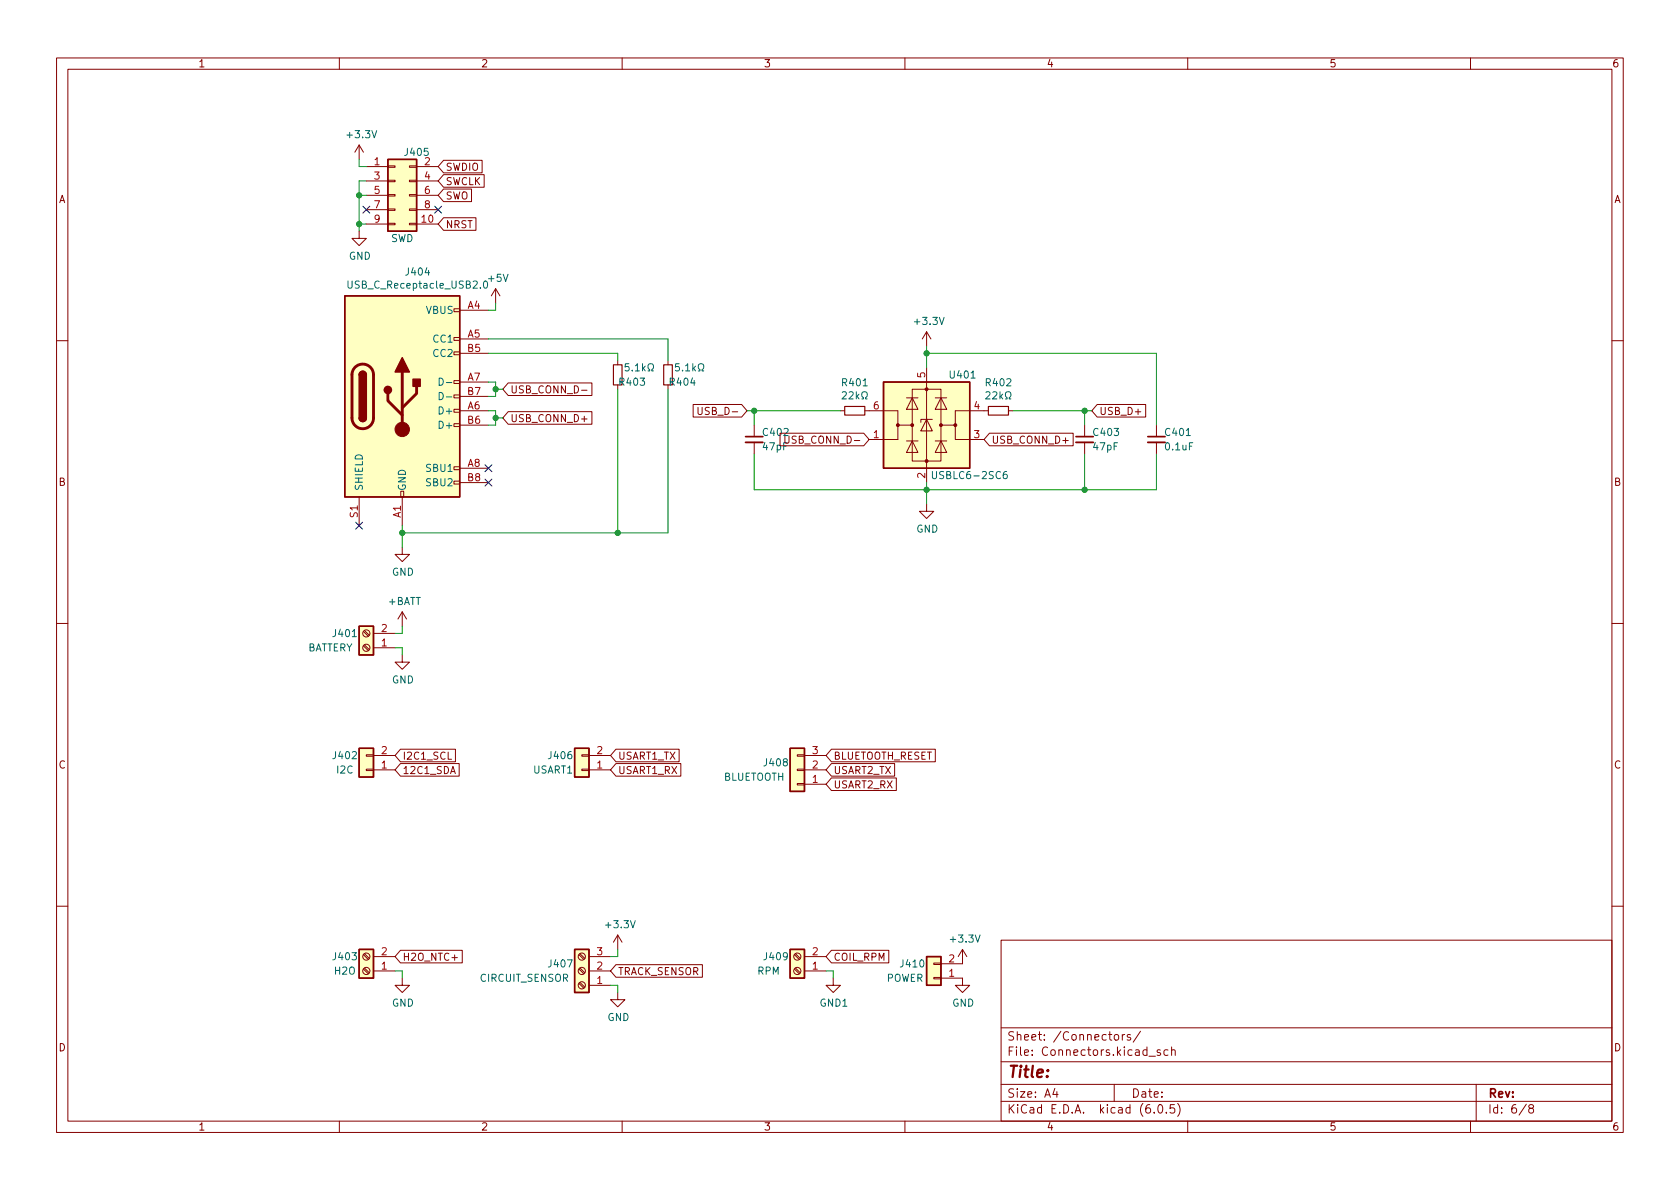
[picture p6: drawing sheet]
<svg xmlns="http://www.w3.org/2000/svg" width="297mm" height="210mm" viewBox="0 0 297 210" stroke-linecap="round" stroke-linejoin="round" font-family="sans-serif">
<g fill="none" stroke="#840000" stroke-width=".18">
<path d="M10 10.2h277v190.1h-277zM12 12.2h273v186.1h-273zM60 10.2v2M110 10.2v2M160 10.2v2M210 10.2v2M260 10.2v2M63.5 25.6l-.8 1.3M63.5 25.6v2.6M63.5 25.6l.8 1.3M64.8 29.5h3.8M64.8 39.6h3.8"/>
<path d="M64.8 32h3.8M64.8 34.5h3.8M64.8 37.1h3.8M68.6 39.5h1.2v.2h-1.2zM68.6 37h1.2v.2h-1.2zM68.6 34.4h1.2v.3h-1.2zM68.6 31.9h1.2v.2h-1.2zM68.6 29.3h1.2v.3h-1.2zM72.4 39.5h1.3v.2h-1.3zM72.4 37h1.3v.2h-1.3zM72.4 34.4h1.3v.3h-1.3zM72.4 31.9h1.3v.2h-1.3z"/>
<path d="M72.4 29.3h1.3v.3h-1.3zM73.7 29.5h3.8M73.7 39.6h3.8M73.7 32h3.8M73.7 34.5h3.8M73.7 37.1h3.8M78.4 30.9h7.2v2.2h-7.2l-.9-1.1zM78.4 33.4h5v2.2h-5l-.9-1.1zM78.4 28.3h6.8v2.3h-6.8l-.9-1.1zM78.4 38.5h5.8v2.2h-5.8l-.9-1.1zM63.5 40.9v1.3h1.3l-1.3 1.2-1.3-1.2h1.3M80.3 59.7h1v.5h-1z"/>
<path d="M80.3 54.6h1v.5h-1zM81.3 54.9h5.1M81.3 59.9h5.1M87.6 51l-.7 1.3M87.6 51v2.6M87.6 51l.8 1.3M163.8 58.7v2.5M163.8 58.7l-.7 1.2M163.8 58.7l.8 1.2M10 60.2h2M80.3 74.9h1v.5h-1zM80.3 72.4h1v.5h-1z"/>
<path d="M80.3 69.8h1v.6h-1zM80.3 67.3h1v.5h-1zM80.3 62.2h1v.5h-1zM81.3 72.6h5.1M81.3 67.6h5.1M81.3 62.5h5.1M81.3 75.2h5.1M81.3 70.1h5.1M89.9 67.7h14.8v2.2h-14.8l-1-1.1zM89.9 72.8h14.8v2.2h-14.8l-1-1.1zM102.8 69h1M109.2 63.7v.8"/>
<path d="M118.1 63.7v.8M122.6 71.5h8.5l1 1.1-1 1.1h-8.5zM123.4 72v1.1l.3 .2 .3-.1 .1-.1v-1.1M133.3 75.2v2M133.3 78.2v2.1M137.9 76.6h14.8l1 1.1-1 1.1h-14.8zM138.8 77.1v1l.2 .3h.3l.2-.3v-1M148.6 72.6h.8M152.9 72.6h5.8v2.6h2.6M158.7 75.2v2.5h-5M160.3 78h2M160.3 70.4h2"/>
<path d="M161.3 68.8h5.1v12.7h-5.1zM161.3 78l1 2h-2zM161.3 70.4l1 2h-2zM163.8 74.2l1 2h-2zM163.8 65v20.3M164.8 74.2h-2v.5M165.4 78h2M165.4 70.4h2M166.4 78l1 2h-2zM166.4 70.4l1 2h-2zM168.9 75.2v2.5h5.1M174.8 72.6h-5.9v2.6h-2.5"/>
<path d="M174.9 76.6h14.8v2.2h-14.8l-.9-1.1zM178.3 72.6h.8M191.8 75.2v2M191.8 78.2v2.1M194 71.5h8.6v2.2h-8.6l-1-1.1zM204.5 75.2v2M204.5 78.2v2.1M285 60.2h2M63.5 87.9v5.1M70.9 86.9h.5v1h-.5zM71.1 96.8v1.2h1.3l-1.3 1.3-1.3-1.3h1.3M71.1 87.9v5.1"/>
<path d="M80.3 85.1h1v.5h-1zM80.3 82.5h1v.6h-1zM81.3 82.8h5.1M81.3 85.3h5.1M163.8 89.1v1.3h1.3l-1.3 1.3-1.2-1.3h1.2M10 110.2h2M64.3 111.7l.8 .8M64.3 114.2l.8 .9M64.4 111.5l.9 .8M64.4 114l.9 .9M66 114.5h3.8M66 112h3.8"/>
<path d="M71.1 115.8v1.3h1.3l-1.3 1.3-1.3-1.3h1.3M71.1 108.2l-.7 1.3M71.1 108.2v2.5M71.1 108.2l.8 1.3M285 110.2h2M64.8 133.5h1.2v.2h-1.2zM64.8 136h1.2v.3h-1.2zM66 136.1h3.8M66 133.6h3.8M70.8 132.5h9.7v2.2h-9.7l-1-1.1zM70.8 135h10.4v2.2h-10.4l-1-1.1zM102.9 133.5h1.2v.2h-1.2z"/>
<path d="M102.9 136h1.2v.3h-1.2zM104.1 136.1h3.8M104.1 133.6h3.8M108.9 135h11.5v2.2h-11.5l-1-1.1zM108.9 132.5h11.2v2.2h-11.2l-1-1.1zM141 133.5h1.2v.2h-1.2zM141 136h1.2v.3h-1.2zM141 138.6h1.2v.2h-1.2zM142.2 136.1h3.8M142.2 133.6h3.8M142.2 138.7h3.8M147 132.5h18.4v2.2h-18.4l-1-1.1z"/>
<path d="M147 135h11.2v2.2h-11.2l-1-1.1zM147 137.6h11.5v2.2h-11.5l-1-1.1zM10 160.2h2M64.3 168.8l.8 .9M64.3 171.4l.8 .8M64.4 168.7l.9 .8M64.4 171.2l.9 .8M66 171.7h3.8M66 169.2h3.8M70.8 168h10.9v2.3h-10.9l-1-1.1zM71.1 173v1.2h1.3l-1.3 1.3-1.3-1.3h1.3M102.4 168.8l.8 .9"/>
<path d="M102.4 171.4l.8 .8M102.4 173.9l.8 .8M102.5 168.7l.9 .8M102.5 171.2l.9 .8M102.5 173.7l.9 .9M104.1 174.2h3.8M104.1 171.7h3.8M104.1 169.2h3.8M108.9 170.6h15.3v2.2h-15.3l-1-1.1zM109.2 175.5v1.3h1.3l-1.3 1.2-1.3-1.2h1.3M109.2 165.3v2.6M109.2 165.3l-.7 1.3"/>
<path d="M109.2 165.3l.8 1.3M140.5 168.8l.8 .9M140.5 171.4l.8 .8M140.6 168.7l.9 .8M140.6 171.2l.9 .8M142.2 171.7h3.8M142.2 169.2h3.8M147 168h10.1v2.3h-10.1l-1-1.1zM147.3 173v1.2h1.3l-1.3 1.3-1.3-1.3h1.3M165.1 170.3h1.3v.3h-1.3zM165.1 172.8h1.3v.3h-1.3zM166.4 173h3.8v1.2h1.2l-1.2 1.3-1.3-1.3h1.3"/>
<path d="M170.2 167.9v2.5h-3.8M170.2 167.9l-.8 1.3M170.2 167.9l.7 1.3M177 166.3h108v32h-108zM285 160.2h2M60 198.3v2M110 198.3v2M160 198.3v2M177 194.8h108M177 191.8h108M177 187.8h108M177 181.8h108"/>
<path d="M186.5 192.5l-.4 1h1M186.9 193v1M197 191.8v3M197.1 183.1l.2-.2 .4 .2 .1 .5-.2 .3h-.3l-.2-.1zM198.4 182.9v1M198.9 182.9l-.3 .1-.2 .2M199.9 183l-.4-.1-.2 .2 .1 .3 .5 .1v.4h-.6M201.6 182.4l-1.2 1.9M203.1 186.8h1.2M204.1 196.7v.1M204.9 195.4l.2-.1a.81 .81 0 0 1 .6 .7 .81 .81 0 0 1-.3 .8h-.2a.81 .81 0 0 1-.6-.6 .81 .81 0 0 1 .3-.8zM205.1 185.7l-.3-.1-.2 .2v.3l.5 .1v.4h-.5"/>
<path d="M206.2 196.7v.1M206.5 185.7l-.4-.1-.3 .3v.4l.1 .3h.6M207.1 185.8l.3-.2 .3 .1 .1 .9M207.1 185.1v1.5M207.6 195.3h-.7v.7l.2-.1 .5 .1 .1 .2-.1 .5-.2 .1-.5-.1M208.2 195.1a1.72 1.72 0 0 1 0 2.3M210 198.3v2M260 198.3v2M261 191.8v6.5M269.9 195.3l-1.3 1.9M270.6 196l-.3-.3 .1-.2 .2-.2 .4 .1 .2 .2-.1 .2-.7 .2-.1 .3v.2l.3 .3h.4l.2-.3-.1-.4-.2-.1"/>
<circle cx="64.8" cy="112" r=".63"/>
<circle cx="64.8" cy="114.5" r=".63"/>
<circle cx="64.8" cy="169.2" r=".63"/>
<circle cx="64.8" cy="171.7" r=".63"/>
<circle cx="102.9" cy="169.2" r=".63"/>
<circle cx="102.9" cy="174.2" r=".63"/>
<circle cx="102.9" cy="171.7" r=".63"/>
<circle cx="141" cy="171.7" r=".63"/>
<circle cx="141" cy="169.2" r=".63"/>
</g>
<path d="M108.5 64.5h1.5v3.6h-1.5zM117.3 64.5h1.6v3.6h-1.6zM149.4 71.9h3.5v1.5h-3.5zM174.8 71.9h3.5v1.5h-3.5z" fill="none" stroke="#840000" stroke-width=".2"/>
<g fill="none" stroke="#006464" stroke-width=".18">
<path d="M61.5 49.7v1l.3 .3h.2l.3-.3v-1M85.6 49.8l.2-.1a.68 .68 0 0 1 .4 .6 .68 .68 0 0 1-.4 .7l-.2-.2-.1-.3zM77.6 66.9a.64 .64 0 0 1 .8 .6 .64 .64 0 0 1-.8 .6zM77.6 69.4a.64 .64 0 0 1 .8 .6 .64 .64 0 0 1-.8 .7zM78.9 67.6h1M78.9 70.2h1M111.2 64.3h-.6l-.1 .6 .2-.1 .4 .1 .1 .1v.5l-.2 .1-.5-.1M111.8 65.5v.1M112.3 64.7l.4-.4v1.3M112.3 65.6h.8M113.6 64.3v1.3M113.7 65.1l.4 .5"/>
<path d="M114.1 64.7l-.5 .5M114.6 65.6h.3v-.2a.54 .54 0 0 1-.3-.8 .54 .54 0 0 1 .8-.2 .58 .58 0 0 1-.2 1v.2h.3M120.1 64.3h-.6l-.1 .6 .2-.1 .4 .1 .1 .1v.5l-.2 .1-.5-.1M120.7 65.5v.1M121.2 64.7l.4-.4v1.3M121.2 65.6h.8M122.5 64.3v1.3M122.6 65.1l.4 .5M123 64.7l-.5 .5M123.5 65.6h.3v-.2a.54 .54 0 0 1-.3-.8 .54 .54 0 0 1 .7-.2 .58 .58 0 0 1-.1 1v.2h.3M148.9 69.4l.5-.1 .2 .3-.7 .9h.7M150.1 69.4l.5-.1 .3 .3-.8 .9h.8"/>
<path d="M151.4 69.3v1.2M151.5 70.1l.4 .4M151.9 69.7l-.5 .5M152.4 70.5h.3v-.2a.54 .54 0 0 1-.3-.7 .54 .54 0 0 1 .8-.3 .58 .58 0 0 1-.2 1v.2h.3M174.3 69.4l.5-.1 .2 .3-.7 .9h.7M175.5 69.4l.5-.1 .3 .3-.8 .9h.8M176.8 69.3v1.2M176.9 70.1l.4 .4M177.3 69.7l-.5 .5M177.8 70.5h.3v-.2a.54 .54 0 0 1-.3-.7 .54 .54 0 0 1 .8-.3 .58 .58 0 0 1-.2 1v.2h.3M164.9 83.4v1l.2 .2h.2l.3-.2v-1M178 83.4h-.4a.86 .86 0 0 0 0 1.2l.4-.1 .1-.4-.2-.2h-.4l-.1 .2"/>
</g>
<g fill="#ffffc2" stroke="#ffffc2" stroke-width=".18">
<path d="M63.5 132.3h2.5v5.1h-2.5z"/>
<path d="M101.6 132.3h2.5v5.1h-2.5z"/>
<path d="M68.6 28.2h5.1v12.7h-5.1z"/>
<path d="M156.2 67.6h15.2v15.2h-15.2z"/>
<path d="M63.5 110.7h2.5v5.1h-2.5z"/>
<path d="M101.6 167.9h2.5v7.6h-2.5z"/>
<path d="M139.7 132.3h2.5v7.6h-2.5z"/>
<path d="M139.7 167.9h2.5v5.1h-2.5z"/>
<path d="M63.5 167.9h2.5v5.1h-2.5z"/>
<path d="M61 52.3h20.3v35.6h-20.3z"/>
<path d="M163.8 169.2h2.6v5h-2.6z"/>
</g>
<g fill="none" stroke="#840000" stroke-width=".25">
<path d="M68.6 28.2h5.1v12.7h-5.1zM61 52.3h20.3v35.6h-20.3zM63.5 73.9a.64 .64 0 0 0 .6 .6 .64 .64 0 0 0 .7-.6M63.5 66.3a.64 .64 0 0 1 .6-.6 .64 .64 0 0 1 .7 .6M156.2 67.6h15.2v15.2h-15.2zM63.5 110.7h2.5v5.1h-2.5zM63.5 132.3h2.5v5.1h-2.5zM101.6 132.3h2.5v5.1h-2.5zM139.7 132.3h2.5v7.6h-2.5zM63.5 167.9h2.5v5.1h-2.5zM101.6 167.9h2.5v7.6h-2.5zM139.7 167.9h2.5v5.1h-2.5z"/>
<path d="M163.8 169.2h2.6v5h-2.6z"/>
</g>
<path d="M131.8 78.2h3.1M190.2 78.2h3.1M202.9 78.2h3.1" fill="none" stroke="#840000" stroke-width=".33"/>
<path d="M131.8 77.2h3.1M190.2 77.2h3.1M202.9 77.2h3.1" fill="none" stroke="#840000" stroke-width=".3"/>
<g fill="#840000" stroke="#840000" stroke-width=".18">
<circle cx="158.7" cy="75.2" r=".25"/>
<circle cx="161.3" cy="75.2" r=".25"/>
<circle cx="163.8" cy="81.5" r=".25"/>
<circle cx="163.8" cy="68.8" r=".25"/>
<circle cx="166.4" cy="75.2" r=".25"/>
<circle cx="168.9" cy="75.2" r=".25"/>
<circle cx="71.1" cy="75.9" r="1.27"/>
</g>
<path d="M62.8 64.9a1.91 1.91 0 0 1 2.1-.4 1.91 1.91 0 0 1 1.1 1.8v7.6a1.91 1.91 0 0 1-1.9 1.9 1.91 1.91 0 0 1-1.9-1.9v-7.8l.2-.6zM68.6 69.6v1.3l2.5 2.5M71.1 65.8v10.1M73.7 68.3v1.3l-2.6 2.5" fill="none" stroke="#840000" stroke-width=".51"/>
<g fill="#840000" stroke="#840000" stroke-width=".25">
<path d="M63.5 73.9h1.3a.64 .64 0 0 1-.7 .6 .64 .64 0 0 1-.6-.6z"/>
<path d="M63.5 66.3h1.3v7.6h-1.3z"/>
<path d="M63.7 65.8a.64 .64 0 0 1 .7-.1 .64 .64 0 0 1 .4 .6h-1.3z"/>
<path d="M71.1 63.2l1.3 2.6h-2.6z"/>
<path d="M73 67.1h1.3v1.2h-1.3z"/>
<circle cx="68.6" cy="69" r=".63"/>
</g>
<g fill="none" stroke="#009600" stroke-width=".18">
<path d="M63.5 28.2v1.3h1.3M63.5 34.5h1.3M63.5 39.6h1.3M64.8 32h-1.3v8.9M86.4 59.9h31.7v3.8M87.6 53.6v1.3h-1.2M86.4 72.6h1.2v2.6h-1.2M86.4 67.6h1.2v2.5h-1.2M86.4 62.5h22.8v1.2M87.6 68.8h1.3M87.6 73.9h1.3M109.2 68.8v25.4"/>
<path d="M118.1 68.8v25.4h-47M132.1 72.6h16.5M133.3 72.6v2.6M163.8 61.2v3.8M163.8 62.5h40.7v12.7M179.1 72.6h13.9M191.8 72.6v2.6M71.1 93v3.8M133.3 80.3v6.3h71.2v-6.3M163.8 85.3v3.8M191.8 80.3v6.3M69.8 114.5h1.3v1.3"/>
<path d="M71.1 110.7v1.3h-1.3M69.8 171.7h1.3v1.3M107.9 174.2h1.3v1.3M109.2 167.9v1.3h-1.3M146 171.7h1.3v1.3"/>
</g>
<path d="M64.2 36.5l1.2 1.2M65.4 36.5l-1.2 1.2M76.9 36.5l1.2 1.2M78.1 36.5l-1.2 1.2M62.9 92.3l1.2 1.3M64.1 92.3l-1.2 1.3M85.8 84.7l1.2 1.2M85.8 82.2l1.2 1.2M87 84.7l-1.2 1.2M87 82.2l-1.2 1.2" fill="none" stroke="#000084" stroke-width=".18"/>
<g fill="#009600" stroke="#009600" stroke-width=".18">
<circle cx="191.8" cy="86.6" r=".46"/>
<circle cx="163.8" cy="62.5" r=".46"/>
<circle cx="191.8" cy="72.6" r=".46"/>
<circle cx="163.8" cy="86.6" r=".46"/>
<circle cx="87.6" cy="68.8" r=".46"/>
<circle cx="71.1" cy="94.2" r=".46"/>
<circle cx="87.6" cy="73.9" r=".46"/>
<circle cx="133.3" cy="72.6" r=".46"/>
<circle cx="63.5" cy="34.5" r=".46"/>
<circle cx="63.5" cy="39.6" r=".46"/>
<circle cx="109.2" cy="94.2" r=".46"/>
</g>
<text font-size="2.8" fill="#840000" x="178" y="190.6">Title:</text>
<g font-size="2.1" fill="#840000">
<text x="178" y="184">Sheet: /Connectors/</text>
<text x="178" y="186.7">File: Connectors.kicad_sch</text>
<text x="178" y="196.9">KiCad E.D.A. kicad (6.0.5)</text>
<text x="178" y="194.1">Size: A4</text>
<text x="200" y="194.1">Date:</text>
<text x="263" y="194.1">Rev:</text>
<text x="263" y="196.9">Id: 6/8</text>
</g>
<g font-size="1.8" fill="#840000">
<text x="35" y="11.9">1</text>
<text x="85" y="11.9">2</text>
<text x="135" y="11.9">3</text>
<text x="185" y="11.9">4</text>
<text x="235" y="11.9">5</text>
<text x="285" y="11.9">6</text>
<text x="10.3" y="35.9">A</text>
<text x="78.7" y="32.7">SWCLK</text>
<text x="78.7" y="35.3">SWO</text>
<text x="78.7" y="30.2">SWDIO</text>
<text x="285.3" y="35.9">A</text>
<text x="78.7" y="40.3">NRST</text>
<text x="90.2" y="69.6">USB_CONN_D-</text>
<text x="90.2" y="74.6">USB_CONN_D+</text>
<text x="124.2" y="73.4">USB_D-</text>
<text x="194.3" y="73.4">USB_D+</text>
<text x="139.6" y="78.4">USB_CONN_D-</text>
<text x="175.3" y="78.4">USB_CONN_D+</text>
<text x="10.3" y="85.9">B</text>
<text x="285.3" y="85.9">B</text>
<text x="10.3" y="135.9">C</text>
<text x="71.1" y="134.3">I2C1_SCL</text>
<text x="71.1" y="136.9">12C1_SDA</text>
<text x="109.2" y="136.9">USART1_RX</text>
<text x="109.2" y="134.3">USART1_TX</text>
<text x="147.3" y="134.3">BLUETOOTH_RESET</text>
<text x="147.3" y="136.9">USART2_TX</text>
<text x="285.3" y="135.9">C</text>
<text x="147.3" y="139.4">USART2_RX</text>
<text x="71.1" y="169.9">H2O_NTC+</text>
<text x="109.2" y="172.4">TRACK_SENSOR</text>
<text x="147.3" y="169.9">COIL_RPM</text>
<text x="10.3" y="185.9">D</text>
<text x="285.3" y="185.9">D</text>
<text x="35" y="199.9">1</text>
<text x="85" y="199.9">2</text>
<text x="135" y="199.9">3</text>
<text x="185" y="199.9">4</text>
<text x="235" y="199.9">5</text>
<text x="285" y="199.9">6</text>
</g>
<g font-size="1.8" fill="#006464">
<text x="61.5" y="24.4">+3.3V</text>
<text x="71.7" y="27.6">J405</text>
<text x="61.7" y="45.9">GND</text>
<text x="69.1" y="42.8">SWD</text>
<text x="62.1" y="51">USB_C_Receptacle_USB2.0</text>
<text x="71.9" y="48.7">J404</text>
<text x="86.4" y="49.8">+5V</text>
<text x="75.4" y="55.5">VBUS</text>
<text x="161.9" y="57.4">+3.3V</text>
<text x="76.7" y="60.6">CC1</text>
<text x="76.7" y="63.1">CC2</text>
<text x="109.6" y="68.2">R403</text>
<text x="118.5" y="68.2">R404</text>
<text x="149" y="68.3">R401</text>
<text x="168.1" y="66.9">U401</text>
<text x="174.4" y="68.3">R402</text>
<text x="78" y="73.3">D+</text>
<text x="78" y="75.8">D+</text>
<text x="135" y="77.1">C402</text>
<text x="193.5" y="77.1">C403</text>
<text x="206.2" y="77.1">C401</text>
<text x="75.5" y="83.4">SBU1</text>
<text x="135" y="79.6">47pF</text>
<text x="193.4" y="79.6">47pF</text>
<text x="206.1" y="79.6">0.1uF</text>
<text x="64.1" y="86.9" transform="rotate(-90 64.1 86.9)">SHIELD</text>
<text x="71.8" y="86.9" transform="rotate(-90 71.8 86.9)">GND</text>
<text x="75.5" y="86">SBU2</text>
<text x="165.4" y="84.7">USBLC6-2SC6</text>
<text x="162" y="94.2">GND</text>
<text x="69.3" y="101.8">GND</text>
<text x="68.6" y="107">+BATT</text>
<text x="59" y="112.6">J401</text>
<text x="54.2" y="115.2">BATTERY</text>
<text x="69.3" y="120.8">GND</text>
<text x="59" y="134.2">J402</text>
<text x="59.6" y="136.8">I2C</text>
<text x="94.3" y="136.8">USART1</text>
<text x="97.1" y="134.2">J406</text>
<text x="135.2" y="135.5">J408</text>
<text x="127.8" y="138">BLUETOOTH</text>
<text x="107.3" y="164.1">+3.3V</text>
<text x="168.2" y="166.7">+3.3V</text>
<text x="59" y="169.8">J403</text>
<text x="59.1" y="172.3">H2O</text>
<text x="84.9" y="173.6">CIRCUIT_SENSOR</text>
<text x="97.1" y="171.1">J407</text>
<text x="133.9" y="172.3">RPM</text>
<text x="135.2" y="169.8">J409</text>
<text x="156.7" y="173.6">POWER</text>
<text x="159.3" y="171.1">J410</text>
<text x="69.3" y="178">GND</text>
<text x="145" y="178">GND1</text>
<text x="168.3" y="178">GND</text>
<text x="107.4" y="180.5">GND</text>
</g>
<g font-size="1.8" fill="#a90000">
<text x="66.2" y="29.2">1</text>
<text x="75.1" y="29.2">2</text>
<text x="66.2" y="31.7">3</text>
<text x="66.2" y="34.3">5</text>
<text x="75.1" y="31.7">4</text>
<text x="75.1" y="34.3">6</text>
<text x="66.2" y="36.8">7</text>
<text x="66.2" y="39.4">9</text>
<text x="74.6" y="39.4">10</text>
<text x="75.1" y="36.8">8</text>
<text x="82.7" y="54.6">A4</text>
<text x="82.7" y="59.7">A5</text>
<text x="82.7" y="62.2">B5</text>
<text x="82.7" y="67.3">A7</text>
<text x="82.7" y="69.8">B7</text>
<text x="163.6" y="66.8" transform="rotate(-90 163.6 66.8)">5</text>
<text x="82.7" y="72.4">A6</text>
<text x="82.7" y="74.9">B6</text>
<text x="154.4" y="77.5">1</text>
<text x="154.4" y="72.4">6</text>
<text x="172.2" y="77.5">3</text>
<text x="172.2" y="72.4">4</text>
<text x="82.7" y="82.5">A8</text>
<text x="82.7" y="85.1">B8</text>
<text x="163.6" y="84.6" transform="rotate(-90 163.6 84.6)">2</text>
<text x="63.2" y="91.5" transform="rotate(-90 63.2 91.5)">S1</text>
<text x="70.9" y="91.5" transform="rotate(-90 70.9 91.5)">A1</text>
<text x="67.5" y="111.8">2</text>
<text x="67.5" y="114.3">1</text>
<text x="67.5" y="135.9">1</text>
<text x="67.5" y="133.3">2</text>
<text x="105.6" y="135.9">1</text>
<text x="105.6" y="133.3">2</text>
<text x="143.7" y="135.9">2</text>
<text x="143.7" y="133.3">3</text>
<text x="143.7" y="138.4">1</text>
<text x="67.5" y="171.4">1</text>
<text x="67.5" y="168.9">2</text>
<text x="105.6" y="174">1</text>
<text x="105.6" y="171.4">2</text>
<text x="105.6" y="168.9">3</text>
<text x="143.7" y="171.4">1</text>
<text x="143.7" y="168.9">2</text>
<text x="167.8" y="172.7">1</text>
<text x="167.8" y="170.2">2</text>
</g>
</svg>
